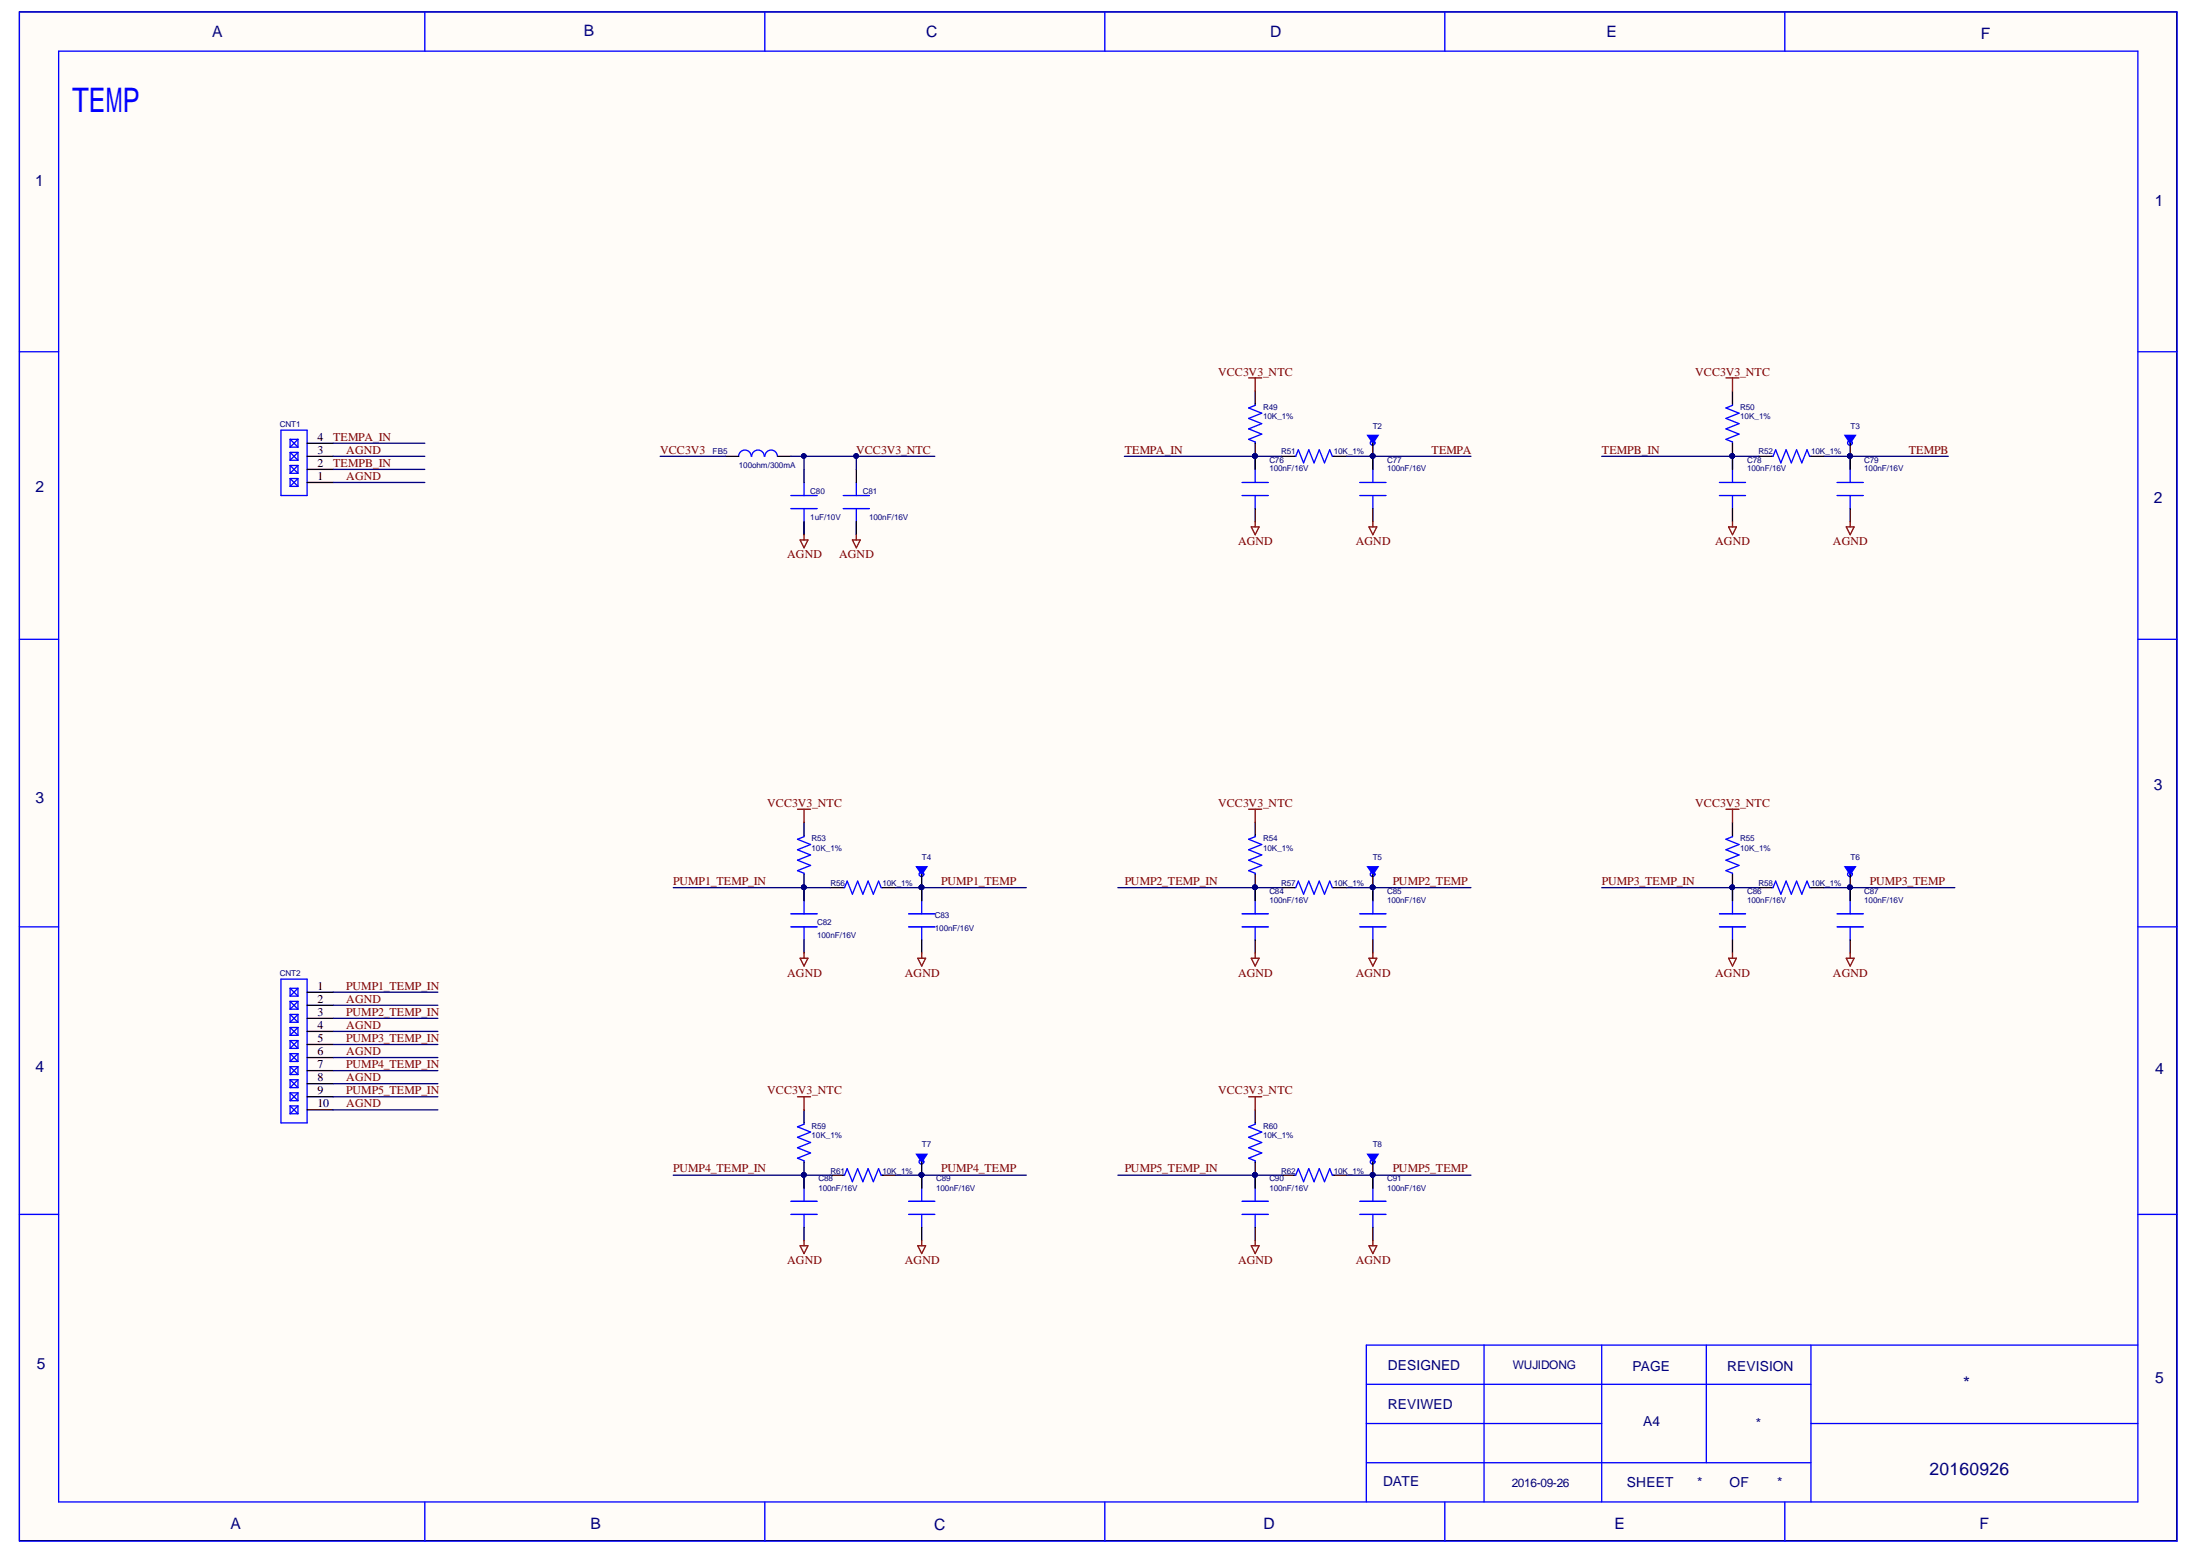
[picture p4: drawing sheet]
<svg xmlns="http://www.w3.org/2000/svg" width="297mm" height="210mm" viewBox="0 0 297 210" stroke-linecap="round" stroke-linejoin="round" font-family="sans-serif">
<path d="M2.6 1.6h291.3v206.3h-291.3z" fill="#fffcf8" stroke="#000" stroke-width=".14"/>
<g fill="none" stroke="#00f" stroke-width=".18">
<path d="M2.6 1.6h291.3v206.4h-291.3zM7.9 6.9h280.8v195.8h-280.8zM57.4 1.6v5.3M103.3 1.6v5.3M149.2 1.6v5.3M195.1 1.6v5.3M241 1.6v5.3M2.6 47.5h5.3M288.7 47.5h5.2M106.8 66.9h3.5M106.8 68.7h3.5M108.6 65.1v1.8"/>
<path d="M108.6 68.7v3.5M113.9 66.9h3.5M113.9 68.7h3.5M115.6 65.1v1.8M115.6 68.7v3.5M2.6 86.3h5.3M288.7 86.3h5.2M108.6 112.8v.1l-.9 .4 1.7 .7-1.7 .7 1.7 .7-1.7 .7 1.7 .7-1.7 .7 .9 .4v.2M108.6 119.8v3.5M113.9 119.8h.1l.4-.9 .7 1.8 .7-1.8 .7 1.8 .7-1.8 .7 1.8 .7-1.8 .4 .9h.2M124.4 119.8v3.5M2.6 125.1h5.3"/>
<path d="M37.9 132.2h3.6v19.4h-3.6zM39.2 136.2h1M39.2 133.4v1.1M39.2 135.2v1M39.2 136.9v1.1M39.2 138.7v1.1M39.2 135.2h1M39.2 135.2l1 1M39.2 134.5h1M39.2 133.4h1M39.2 133.4l1 1.1M39.2 139.8h1"/>
<path d="M39.2 138.7h1M39.2 138.7l1 1.1M39.2 138h1M39.2 136.9h1M39.2 136.9l1 1.1M40.2 133.4v1.1M40.2 135.2v1M40.2 136.9v1.1M40.2 138.7v1.1M40.2 135.2l-1 1M40.2 133.4l-1 1.1M40.2 138.7l-1 1.1"/>
<path d="M40.2 136.9l-1 1.1M106.8 125.1h3.5M106.8 123.3h3.5M108.6 125.1v1.8M122.7 125.1h3.5M122.7 123.3h3.5M124.4 125.1v1.8M288.7 125.1h5.2M39.2 140.5v1M39.2 142.2v1.1M39.2 144v1M39.2 145.8v1"/>
<path d="M39.2 147.5v1.1M39.2 149.3v1M39.2 143.3h1M39.2 142.2h1M39.2 142.2l1 1.1M39.2 141.5h1M39.2 140.5h1M39.2 140.5l1 1M39.2 146.8h1M39.2 145.8h1M39.2 145.8l1 1M39.2 145h1"/>
<path d="M39.2 144h1M39.2 144l1 1M39.2 150.3h1M39.2 149.3h1M39.2 149.3l1 1M39.2 148.6h1M39.2 147.5h1M39.2 147.5l1 1.1M40.2 140.5v1M40.2 142.2v1.1M40.2 144v1M40.2 145.8v1"/>
<path d="M40.2 147.5v1.1M40.2 149.3v1M40.2 142.2l-1 1.1M40.2 140.5l-1 1M40.2 145.8l-1 1M40.2 144l-1 1M40.2 149.3l-1 1M40.2 147.5l-1 1.1M2.6 163.9h5.3M288.7 163.9h5.2M184.5 186.9h60M184.5 197.4h60"/>
<path d="M184.5 192.2h31.8M200.4 181.6v21.1M216.3 181.6v21.1M230.4 181.6v15.8M244.5 192.2h44.2M244.5 181.6v21.1M288.7 181.6h-104.2v21.1M57.4 202.7v5.3M103.3 202.7v5.3M149.2 202.7v5.3M195.1 202.7v5.3M241 202.7v5.3"/>
</g>
<path d="M106.8 66.9h3.5M106.8 68.7h3.5M113.9 66.9h3.5M113.9 68.7h3.5M106.8 125.1h3.5M106.8 123.3h3.5M122.7 125.1h3.5M122.7 123.3h3.5" fill="none" stroke="#00f" stroke-width=".14"/>
<g fill="none" stroke="#000" stroke-width=".18">
<path d="M108.6 63.4v1.7M108.6 70.4v1.8M115.6 63.4v1.7M115.6 70.4v1.8M108.6 111v1.8M108.6 118.1v3.5M112.1 119.8h1.8M119.2 119.8h1.7M124.4 119.8v1.8M41.5 133.9h3.5M41.5 135.7h3.5M41.5 137.5h3.5"/>
<path d="M41.5 139.2h3.5M108.6 126.9v1.7M124.4 126.9v1.7M41.5 141h3.5M41.5 142.8h3.5M41.5 144.5h3.5M41.5 146.3h3.5M41.5 148h3.5M41.5 149.8h3.5"/>
</g>
<g fill="#000080" stroke="#000080" stroke-width=".14">
<circle cx="115.6" cy="61.6" r=".31"/>
<circle cx="108.5" cy="119.8" r=".31"/>
<circle cx="124.4" cy="119.8" r=".31"/>
</g>
<path d="M107.7 109.2h1.7M108.6 109.2v1.8M108 129.3h1.1l-.5 1.1zM108.6 128.6v.7M123.9 129.3h1.1l-.6 1.1zM124.4 128.6v.7" fill="none" stroke="#800000" stroke-width=".18"/>
<path d="M123.7 117h1.5l-.8 1.1z" fill="#00f"/>
<g fill="none" stroke="#00f" stroke-width=".18">
<path d="M123.7 117h1.5l-.8 1.1zM169.5 112.8v.1l-.9 .4 1.8 .7-1.8 .7 1.8 .7-1.8 .7 1.8 .7-1.8 .7 .9 .4v.2M169.5 119.8v3.5M174.8 119.8h.1l.4-.9 .7 1.8 .7-1.8 .7 1.8 .7-1.8 .7 1.8 .7-1.8 .4 .9h.2M185.4 119.8v3.5M167.7 125.1h3.5M167.7 123.3h3.5M169.5 125.1v1.8M183.6 125.1h3.5M183.6 123.3h3.5M185.4 125.1v1.8"/>
<circle cx="124.4" cy="118" r=".31"/>
</g>
<path d="M124.4 118.1v1.7M169.5 111v1.8M169.5 118.1v3.5M173 119.8h1.8M180.1 119.8h1.7M185.4 119.8v1.8M169.5 126.9v1.7M185.4 126.9v1.7" fill="none" stroke="#000" stroke-width=".18"/>
<g fill="#000080" stroke="#000080" stroke-width=".14">
<circle cx="124.4" cy="119.8" r=".31"/>
<circle cx="169.4" cy="119.8" r=".31"/>
<circle cx="185.3" cy="119.8" r=".31"/>
</g>
<path d="M167.7 125.1h3.5M167.7 123.3h3.5M183.6 125.1h3.5M183.6 123.3h3.5" fill="none" stroke="#00f" stroke-width=".14"/>
<path d="M168.6 109.2h1.8M169.5 109.2v1.8M168.9 129.3h1.1l-.5 1.1zM169.5 128.6v.7M184.8 129.3h1.1l-.5 1.1zM185.4 128.6v.7" fill="none" stroke="#800000" stroke-width=".18"/>
<path d="M184.7 117h1.4l-.7 1.1z" fill="#00f"/>
<g fill="none" stroke="#00f" stroke-width=".18">
<path d="M184.7 117h1.4l-.7 1.1zM233.9 112.8v.1l-.9 .4 1.8 .7-1.8 .7 1.8 .7-1.8 .7 1.8 .7-1.8 .7 .9 .4v.2M233.9 119.8v3.5M239.2 119.8h.2l.3-.9 .7 1.8 .8-1.8 .7 1.8 .7-1.8 .7 1.8 .7-1.8 .3 .9h.2M249.8 119.8v3.5M232.2 125.1h3.5M232.2 123.3h3.5M233.9 125.1v1.8M248 125.1h3.6M248 123.3h3.6M249.8 125.1v1.8"/>
<circle cx="185.3" cy="118" r=".31"/>
</g>
<path d="M185.4 118.1v1.7M233.9 111v1.8M233.9 118.1v3.5M237.4 119.8h1.8M244.5 119.8h1.8M249.8 119.8v1.8M233.9 126.9v1.7M249.8 126.9v1.7" fill="none" stroke="#000" stroke-width=".18"/>
<g fill="#000080" stroke="#000080" stroke-width=".14">
<circle cx="185.3" cy="119.8" r=".31"/>
<circle cx="233.9" cy="119.8" r=".31"/>
<circle cx="249.8" cy="119.8" r=".31"/>
</g>
<path d="M232.2 125.1h3.5M232.2 123.3h3.5M248 125.1h3.6M248 123.3h3.6" fill="none" stroke="#00f" stroke-width=".14"/>
<path d="M233 109.2h1.8M233.9 109.2v1.8M233.4 129.3h1l-.5 1.1zM233.9 128.6v.7M249.3 129.3h1l-.5 1.1zM249.8 128.6v.7" fill="none" stroke="#800000" stroke-width=".18"/>
<path d="M249.1 117h1.4l-.7 1.1z" fill="#00f"/>
<g fill="none" stroke="#00f" stroke-width=".18">
<path d="M249.1 117h1.4l-.7 1.1zM108.6 151.6v.2l-.9 .3 1.7 .7-1.7 .7 1.7 .7-1.7 .7 1.7 .7-1.7 .7 .9 .4v.2M108.6 158.6v3.6M113.9 158.6h.1l.4-.8 .7 1.7 .7-1.7 .7 1.7 .7-1.7 .7 1.7 .7-1.7 .4 .8h.2M124.4 158.6v3.6M106.8 163.9h3.5M106.8 162.2h3.5M108.6 163.9v1.8M122.7 163.9h3.5M122.7 162.2h3.5M124.4 163.9v1.8"/>
<circle cx="249.8" cy="118" r=".31"/>
</g>
<path d="M249.8 118.1v1.7M108.6 149.8v1.8M108.6 156.9v3.5M112.1 158.6h1.8M119.2 158.6h1.7M124.4 158.6v1.8M108.6 165.7v1.8M124.4 165.7v1.8" fill="none" stroke="#000" stroke-width=".18"/>
<g fill="#000080" stroke="#000080" stroke-width=".14">
<circle cx="249.8" cy="119.8" r=".31"/>
<circle cx="108.5" cy="158.6" r=".31"/>
<circle cx="124.4" cy="158.6" r=".31"/>
</g>
<path d="M106.8 163.9h3.5M106.8 162.2h3.5M122.7 163.9h3.5M122.7 162.2h3.5" fill="none" stroke="#00f" stroke-width=".14"/>
<path d="M107.7 148h1.7M108.6 148v1.8M108 168.2h1.1l-.5 1zM108.6 167.5v.7M123.9 168.2h1.1l-.6 1zM124.4 167.5v.7" fill="none" stroke="#800000" stroke-width=".18"/>
<path d="M123.7 155.8h1.5l-.8 1.1z" fill="#00f"/>
<g fill="none" stroke="#00f" stroke-width=".18">
<path d="M123.7 155.8h1.5l-.8 1.1zM169.5 151.6v.2l-.9 .3 1.8 .7-1.8 .7 1.8 .7-1.8 .7 1.8 .7-1.8 .7 .9 .4v.2M169.5 158.6v3.6M174.8 158.6h.1l.4-.8 .7 1.7 .7-1.7 .7 1.7 .7-1.7 .7 1.7 .7-1.7 .4 .8h.2M185.4 158.6v3.6M167.7 163.9h3.5M167.7 162.2h3.5M169.5 163.9v1.8M183.6 163.9h3.5M183.6 162.2h3.5M185.4 163.9v1.8"/>
<circle cx="124.4" cy="156.8" r=".31"/>
</g>
<path d="M124.4 156.9v1.7M169.5 149.8v1.8M169.5 156.9v3.5M173 158.6h1.8M180.1 158.6h1.7M185.4 158.6v1.8M169.5 165.7v1.8M185.4 165.7v1.8" fill="none" stroke="#000" stroke-width=".18"/>
<g fill="#000080" stroke="#000080" stroke-width=".14">
<circle cx="124.4" cy="158.6" r=".31"/>
<circle cx="169.4" cy="158.6" r=".31"/>
<circle cx="185.3" cy="158.6" r=".31"/>
</g>
<path d="M167.7 163.9h3.5M167.7 162.2h3.5M183.6 163.9h3.5M183.6 162.2h3.5" fill="none" stroke="#00f" stroke-width=".14"/>
<path d="M168.6 148h1.8M169.5 148v1.8M168.9 168.2h1.1l-.5 1zM169.5 167.5v.7M184.8 168.2h1.1l-.5 1zM185.4 167.5v.7" fill="none" stroke="#800000" stroke-width=".18"/>
<path d="M184.7 155.8h1.4l-.7 1.1z" fill="#00f"/>
<g fill="none" stroke="#00f" stroke-width=".18">
<path d="M169.5 54.5v.2l-.9 .4 1.8 .7-1.8 .7 1.8 .7-1.8 .7 1.8 .7-1.8 .7 .9 .4v.1M167.7 66.9h3.5M167.7 65.1h3.5M169.5 61.6v3.5M169.5 66.9v1.8M174.8 61.6h.1l.4-.9 .7 1.8 .7-1.8 .7 1.8 .7-1.8 .7 1.8 .7-1.8 .4 .9h.2M183.6 66.9h3.5M183.6 65.1h3.5M185.4 61.6v3.5M185.4 66.9v1.8M184.7 155.8h1.4l-.7 1.1z"/>
<circle cx="185.3" cy="156.8" r=".31"/>
</g>
<path d="M169.5 52.8v1.7M169.5 59.8v3.6M169.5 68.7v1.7M173 61.6h1.8M180.1 61.6h1.7M185.4 61.6v1.8M185.4 68.7v1.7M185.4 156.9v1.7" fill="none" stroke="#000" stroke-width=".18"/>
<g fill="#000080" stroke="#000080" stroke-width=".14">
<circle cx="185.3" cy="158.6" r=".31"/>
<circle cx="169.4" cy="61.6" r=".31"/>
<circle cx="185.3" cy="61.6" r=".31"/>
</g>
<path d="M167.7 66.9h3.5M167.7 65.1h3.5M183.6 66.9h3.5M183.6 65.1h3.5" fill="none" stroke="#00f" stroke-width=".14"/>
<path d="M168.6 51h1.8M169.5 51v1.8M168.9 71.1h1.1l-.5 1.1zM169.5 70.4v.7M184.8 71.1h1.1l-.5 1.1zM185.4 70.4v.7" fill="none" stroke="#800000" stroke-width=".18"/>
<path d="M184.7 58.8h1.4l-.7 1z" fill="#00f"/>
<g fill="none" stroke="#00f" stroke-width=".18">
<path d="M184.7 58.8h1.4l-.7 1zM233.9 54.5v.2l-.9 .4 1.8 .7-1.8 .7 1.8 .7-1.8 .7 1.8 .7-1.8 .7 .9 .4v.1M232.2 66.9h3.5M232.2 65.1h3.5M233.9 61.6v3.5M233.9 66.9v1.8M239.2 61.6h.2l.3-.9 .7 1.8 .8-1.8 .7 1.8 .7-1.8 .7 1.8 .7-1.8 .3 .9h.2M248 66.9h3.6M248 65.1h3.6M249.8 61.6v3.5M249.8 66.9v1.8"/>
<circle cx="185.3" cy="59.8" r=".31"/>
</g>
<path d="M185.4 59.8v1.8M233.9 52.8v1.7M233.9 59.8v3.6M233.9 68.7v1.7M237.4 61.6h1.8M244.5 61.6h1.8M249.8 61.6v1.8M249.8 68.7v1.7" fill="none" stroke="#000" stroke-width=".18"/>
<g fill="#000080" stroke="#000080" stroke-width=".14">
<circle cx="185.3" cy="61.6" r=".31"/>
<circle cx="233.9" cy="61.6" r=".31"/>
<circle cx="249.8" cy="61.6" r=".31"/>
</g>
<path d="M232.2 66.9h3.5M232.2 65.1h3.5M248 66.9h3.6M248 65.1h3.6" fill="none" stroke="#00f" stroke-width=".14"/>
<path d="M233 51h1.8M233.9 51v1.8M233.4 71.1h1l-.5 1.1zM233.9 70.4v.7M249.3 71.1h1l-.5 1.1zM249.8 70.4v.7" fill="none" stroke="#800000" stroke-width=".18"/>
<path d="M249.1 58.8h1.4l-.7 1z" fill="#00f"/>
<g fill="none" stroke="#00f" stroke-width=".18">
<path d="M37.9 58.1h3.6v8.8h-3.6zM39.2 59.3v1.1M39.2 59.3h1M39.2 59.3l1 1.1M40.2 59.3v1.1M40.2 59.3l-1 1.1M249.1 58.8h1.4l-.7 1zM39.2 62.8h1M39.2 61.1v1M39.2 62.8v1.1M39.2 64.6v1.1M39.2 63.9h1"/>
<path d="M39.2 62.8l1 1.1M39.2 64.6h1M39.2 65.7h1M39.2 64.6l1 1.1M39.2 60.4h1M39.2 61.1h1M39.2 62.1h1M39.2 61.1l1 1M40.2 61.1v1M40.2 62.8v1.1M40.2 64.6v1.1M40.2 62.8l-1 1.1"/>
<path d="M40.2 64.6l-1 1.1M40.2 61.1l-1 1M101.4 61.6a.85 .85 0 0 0-.8-.8 .85 .85 0 0 0-.9 .8M103.2 61.6a.85 .85 0 0 0-.9-.8 .85 .85 0 0 0-.8 .8M105 61.6a.84 .84 0 0 0-.9-.8 .84 .84 0 0 0-.8 .8"/>
<circle cx="249.8" cy="59.8" r=".31"/>
</g>
<path d="M41.5 59.8h3.5M249.8 59.8v1.8M41.5 61.6h3.5M41.5 65.1h3.5M41.5 63.4h3.5M98 61.6h1.7M105 61.6h1.8" fill="none" stroke="#000" stroke-width=".18"/>
<g fill="#000080" stroke="#000080" stroke-width=".14">
<circle cx="249.8" cy="61.6" r=".31"/>
<circle cx="124.4" cy="119.8" r=".31"/>
<circle cx="108.5" cy="119.8" r=".31"/>
<circle cx="185.3" cy="119.8" r=".31"/>
<circle cx="169.4" cy="119.8" r=".31"/>
<circle cx="249.8" cy="119.8" r=".31"/>
<circle cx="233.9" cy="119.8" r=".31"/>
<circle cx="124.4" cy="158.6" r=".31"/>
<circle cx="108.5" cy="158.6" r=".31"/>
<circle cx="185.3" cy="158.6" r=".31"/>
<circle cx="169.4" cy="158.6" r=".31"/>
<circle cx="185.3" cy="61.6" r=".31"/>
<circle cx="169.4" cy="61.6" r=".31"/>
<circle cx="233.9" cy="61.6" r=".31"/>
<circle cx="115.6" cy="61.6" r=".31"/>
<circle cx="108.5" cy="61.6" r=".31"/>
</g>
<path d="M108 72.9h1.1l-.5 1zM108.6 72.2v.7M115.1 72.9h1.1l-.6 1zM115.6 72.2v.7" fill="none" stroke="#800000" stroke-width=".18"/>
<g fill="none" stroke="#000080" stroke-width=".18">
<path d="M45 59.8h12.4M45 63.4h12.4M45 61.6h12.4M45 65.1h12.4M89.1 61.6h8.9M106.8 61.6h19.4M108.6 61.6v1.8M115.6 61.6v1.8M151.8 61.6h21.2M181.8 61.6h16.8M216.3 61.6h21.1M246.3 61.6h16.7"/>
<path d="M90.9 119.8h21.2M120.9 119.8h17.7M150.9 119.8h22.1M181.8 119.8h16.8M216.3 119.8h21.1M246.3 119.8h17.6M45 133.9h14.1M45 135.7h14.1M45 137.5h14.1M45 139.2h14.1M45 141h14.1M45 142.8h14.1"/>
<path d="M45 144.5h14.1M45 146.3h14.1M45 148h14.1M45 149.8h14.1M90.9 158.6h21.2M120.9 158.6h17.7M150.9 158.6h22.1M181.8 158.6h16.8"/>
</g>
<text font-size="4.6" fill="#00f" x="9.7" y="15.1">TEMP</text>
<g font-size="2.4" fill="#000080">
<text x="265.1" y="187.5">*</text>
<text x="260.5" y="199.2">20160926</text>
</g>
<g font-size="2.1" fill="#000080">
<text x="28.7" y="5">A</text>
<text x="78.8" y="4.9">B</text>
<text x="125" y="5">C</text>
<text x="171.5" y="5">D</text>
<text x="216.9" y="5">E</text>
<text x="267.5" y="5.2">F</text>
<text x="4.7" y="25.1">1</text>
<text x="290.9" y="27.8">1</text>
<text x="4.8" y="66.4">2</text>
<text x="290.8" y="67.8">2</text>
<text x="290.8" y="106.7">3</text>
<text x="4.8" y="108.4">3</text>
<text x="4.8" y="144.8">4</text>
<text x="291" y="144.9">4</text>
<text x="5" y="184.8">5</text>
<text x="291" y="186.7">5</text>
<text x="31.1" y="206.3">A</text>
<text x="79.7" y="206.3">B</text>
<text x="126.1" y="206.5">C</text>
<text x="170.6" y="206.3">D</text>
<text x="218" y="206.3">E</text>
<text x="267.3" y="206.3">F</text>
</g>
<g font-size="1.9" fill="#000080">
<text x="187.4" y="184.9">DESIGNED</text>
<text x="220.4" y="185">PAGE</text>
<text x="233.2" y="185">REVISION</text>
<text x="187.4" y="190.2">REVIWED</text>
<text x="221.9" y="192.5">A4</text>
<text x="237.1" y="192.8">*</text>
<text x="186.8" y="200.6">DATE</text>
<text x="219.7" y="200.8">SHEET</text>
<text x="229.1" y="200.8">*</text>
<text x="233.5" y="200.8">OF</text>
<text x="240" y="200.8">*</text>
</g>
<g font-size="1.6" fill="#800000">
<text x="164.5" y="50.7">VCC3V3_NTC</text>
<text x="228.9" y="50.7">VCC3V3_NTC</text>
<text x="45" y="59.5">TEMPA_IN</text>
<text x="45" y="63">TEMPB_IN</text>
<text x="46.8" y="64.8">AGND</text>
<text x="46.8" y="61.3">AGND</text>
<text x="89.1" y="61.3">VCC3V3</text>
<text x="115.6" y="61.3">VCC3V3_NTC</text>
<text x="151.9" y="61.3">TEMPA_IN</text>
<text x="193.3" y="61.3">TEMPA</text>
<text x="216.3" y="61.3">TEMPB_IN</text>
<text x="257.7" y="61.3">TEMPB</text>
<text x="106.3" y="75.4">AGND</text>
<text x="113.3" y="75.4">AGND</text>
<text x="167.2" y="73.6">AGND</text>
<text x="183.1" y="73.6">AGND</text>
<text x="231.6" y="73.6">AGND</text>
<text x="247.5" y="73.6">AGND</text>
<text x="103.6" y="108.9">VCC3V3_NTC</text>
<text x="164.5" y="108.9">VCC3V3_NTC</text>
<text x="228.9" y="108.9">VCC3V3_NTC</text>
<text x="90.9" y="119.5">PUMP1_TEMP_IN</text>
<text x="127.1" y="119.5">PUMP1_TEMP</text>
<text x="151.9" y="119.5">PUMP2_TEMP_IN</text>
<text x="188" y="119.5">PUMP2_TEMP</text>
<text x="216.3" y="119.5">PUMP3_TEMP_IN</text>
<text x="252.5" y="119.5">PUMP3_TEMP</text>
<text x="106.3" y="131.8">AGND</text>
<text x="122.2" y="131.8">AGND</text>
<text x="167.2" y="131.8">AGND</text>
<text x="183.1" y="131.8">AGND</text>
<text x="231.6" y="131.8">AGND</text>
<text x="247.5" y="131.8">AGND</text>
<text x="46.8" y="133.6">PUMP1_TEMP_IN</text>
<text x="46.8" y="135.4">AGND</text>
<text x="46.8" y="137.1">PUMP2_TEMP_IN</text>
<text x="46.8" y="138.9">AGND</text>
<text x="46.8" y="140.7">PUMP3_TEMP_IN</text>
<text x="46.8" y="142.4">AGND</text>
<text x="46.8" y="144.2">PUMP4_TEMP_IN</text>
<text x="46.8" y="145.9">AGND</text>
<text x="46.8" y="147.7">PUMP5_TEMP_IN</text>
<text x="46.8" y="149.5">AGND</text>
<text x="103.6" y="147.7">VCC3V3_NTC</text>
<text x="164.5" y="147.7">VCC3V3_NTC</text>
<text x="90.9" y="158.3">PUMP4_TEMP_IN</text>
<text x="127.1" y="158.3">PUMP4_TEMP</text>
<text x="151.9" y="158.3">PUMP5_TEMP_IN</text>
<text x="188" y="158.3">PUMP5_TEMP</text>
<text x="106.3" y="170.6">AGND</text>
<text x="122.2" y="170.6">AGND</text>
<text x="167.2" y="170.6">AGND</text>
<text x="183.1" y="170.6">AGND</text>
</g>
<g font-size="1.6">
<text x="42.9" y="59.5">4</text>
<text x="42.9" y="64.8">1</text>
<text x="42.9" y="63">2</text>
<text x="42.9" y="61.3">3</text>
<text x="42.9" y="133.6">1</text>
<text x="42.9" y="135.4">2</text>
<text x="42.9" y="137.1">3</text>
<text x="42.9" y="138.9">4</text>
<text x="42.9" y="140.7">5</text>
<text x="42.9" y="142.4">6</text>
<text x="42.9" y="144.2">7</text>
<text x="42.9" y="145.9">8</text>
<text x="42.9" y="147.7">9</text>
<text x="42.9" y="149.5">10</text>
</g>
<g font-size="1.6" fill="#000080">
<text x="204.3" y="184.8">WUJIDONG</text>
<text x="204.1" y="200.7">2016-09-26</text>
</g>
<g font-size="1.1" fill="#000080">
<text x="37.8" y="57.6">CNT1</text>
<text x="170.5" y="56.6">10K_1%</text>
<text x="170.5" y="55.3">R49</text>
<text x="185.3" y="57.9">T2</text>
<text x="235" y="56.6">10K_1%</text>
<text x="235" y="55.3">R50</text>
<text x="249.8" y="57.9">T3</text>
<text x="96.2" y="61.3">FB5</text>
<text x="99.8" y="63.1">100ohm/300mA</text>
<text x="171.4" y="63.6">100nF/16V</text>
<text x="171.4" y="62.4">C76</text>
<text x="173" y="61.3">R51</text>
<text x="180.1" y="61.3">10K_1%</text>
<text x="187.3" y="63.6">100nF/16V</text>
<text x="187.3" y="62.4">C77</text>
<text x="235.9" y="63.6">100nF/16V</text>
<text x="235.9" y="62.4">C78</text>
<text x="237.4" y="61.3">R52</text>
<text x="244.5" y="61.3">10K_1%</text>
<text x="251.7" y="63.6">100nF/16V</text>
<text x="251.7" y="62.4">C79</text>
<text x="109.4" y="70.2">1uF/10V</text>
<text x="109.4" y="66.7">C80</text>
<text x="116.5" y="66.7">C81</text>
<text x="117.4" y="70.2">100nF/16V</text>
<text x="109.6" y="113.6">R53</text>
<text x="170.5" y="113.6">R54</text>
<text x="235" y="113.6">R55</text>
<text x="109.6" y="114.8">10K_1%</text>
<text x="112.1" y="119.6">R56</text>
<text x="119.1" y="119.6">10K_1%</text>
<text x="124.5" y="116.1">T4</text>
<text x="170.5" y="114.8">10K_1%</text>
<text x="173" y="119.6">R57</text>
<text x="180.1" y="119.6">10K_1%</text>
<text x="185.3" y="116.1">T5</text>
<text x="235" y="114.8">10K_1%</text>
<text x="237.4" y="119.6">R58</text>
<text x="244.5" y="119.6">10K_1%</text>
<text x="249.8" y="116.1">T6</text>
<text x="110.3" y="124.9">C82</text>
<text x="126.2" y="125.7">100nF/16V</text>
<text x="126.2" y="124">C83</text>
<text x="171.4" y="121.8">100nF/16V</text>
<text x="171.4" y="120.7">C84</text>
<text x="187.3" y="121.8">100nF/16V</text>
<text x="187.3" y="120.7">C85</text>
<text x="235.9" y="121.8">100nF/16V</text>
<text x="235.9" y="120.7">C86</text>
<text x="251.7" y="121.8">100nF/16V</text>
<text x="251.7" y="120.7">C87</text>
<text x="37.8" y="131.7">CNT2</text>
<text x="110.3" y="126.7">100nF/16V</text>
<text x="109.6" y="153.6">10K_1%</text>
<text x="109.6" y="152.4">R59</text>
<text x="124.5" y="154.9">T7</text>
<text x="170.5" y="153.6">10K_1%</text>
<text x="170.5" y="152.4">R60</text>
<text x="185.3" y="154.9">T8</text>
<text x="110.5" y="160.7">100nF/16V</text>
<text x="110.5" y="159.4">C88</text>
<text x="112.1" y="158.4">R61</text>
<text x="119.1" y="158.4">10K_1%</text>
<text x="126.4" y="160.7">100nF/16V</text>
<text x="126.4" y="159.4">C89</text>
<text x="171.4" y="160.7">100nF/16V</text>
<text x="171.4" y="159.4">C90</text>
<text x="173" y="158.4">R62</text>
<text x="180.1" y="158.4">10K_1%</text>
<text x="187.3" y="160.7">100nF/16V</text>
<text x="187.3" y="159.4">C91</text>
</g>
</svg>
